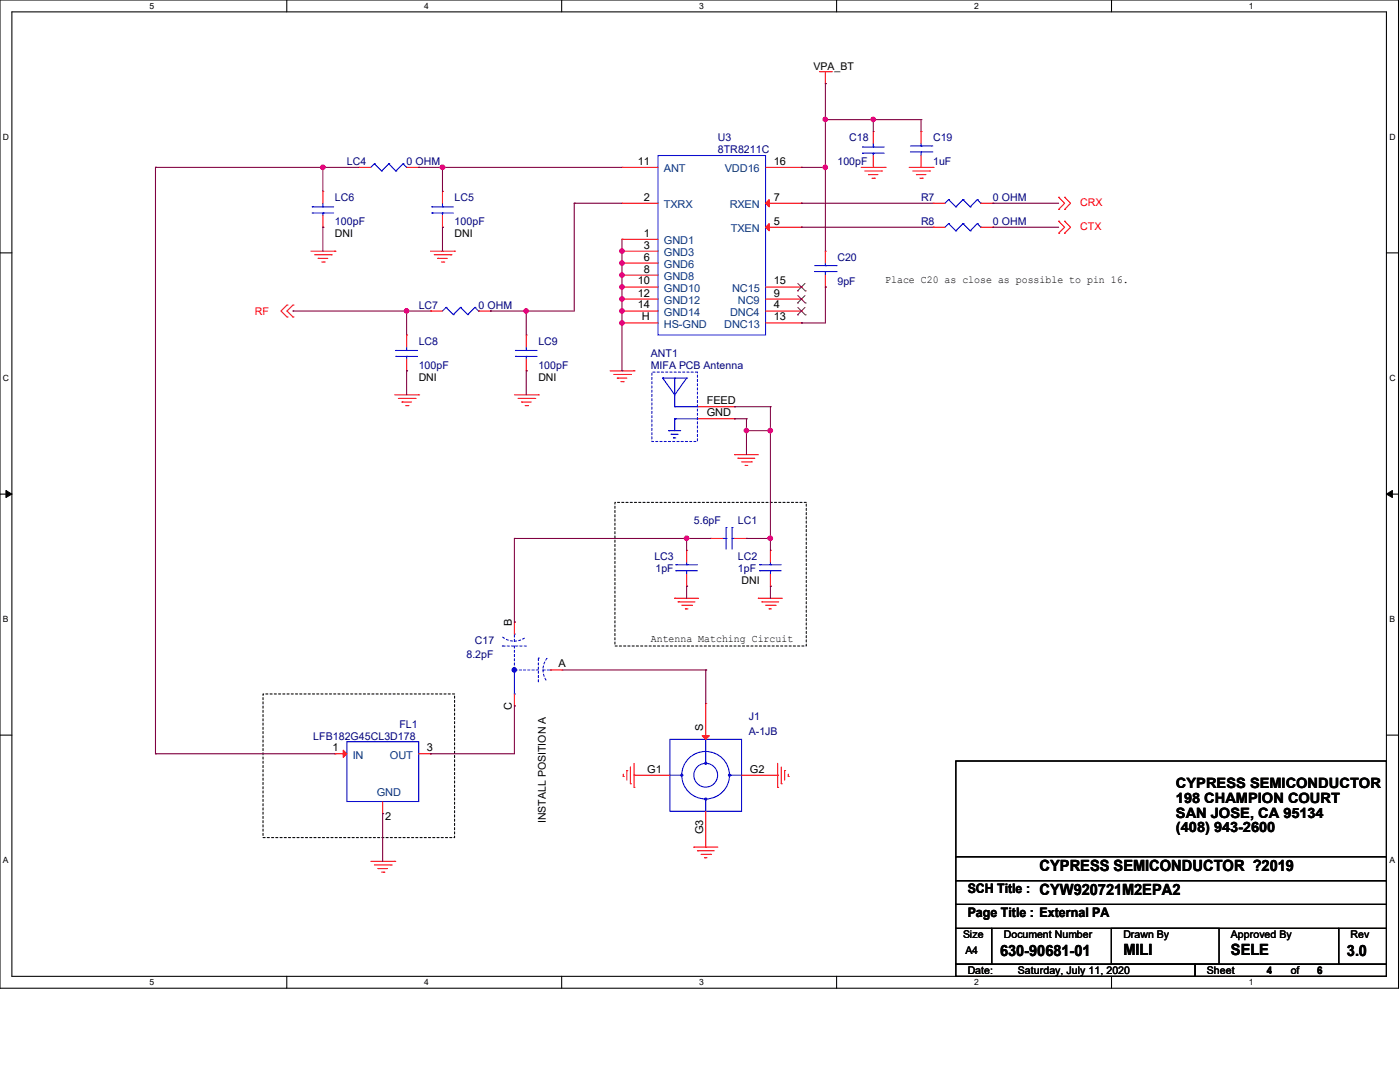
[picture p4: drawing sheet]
<svg xmlns="http://www.w3.org/2000/svg" width="279mm" height="216mm" viewBox="0 0 279 216" stroke-linecap="round" stroke-linejoin="round" font-family="sans-serif">
<path d="M0 0h279.1v197.2h-279.1zM2.4 2.4h274.3v192.4h-274.3z" fill="none" stroke="#000" stroke-width=".21"/>
<g fill="#fff">
<path d="M29.8 .3h.9v1.9h-.9z"/>
<path d="M29.8 195.1h.9v1.9h-.9z"/>
</g>
<path d="M57.2 0v2.4M57.2 194.8v2.4" fill="none" stroke="#000" stroke-width=".21"/>
<g fill="#fff">
<path d="M84.7 .3h.9v1.9h-.9z"/>
<path d="M84.7 195.1h.9v1.9h-.9z"/>
</g>
<path d="M112.1 0v2.4M112.1 194.8v2.4" fill="none" stroke="#000" stroke-width=".21"/>
<g fill="#fff">
<path d="M139.5 .3h1v1.9h-1z"/>
<path d="M139.5 195.1h1v1.9h-1z"/>
</g>
<path d="M167 0v2.4M167 194.8v2.4" fill="none" stroke="#000" stroke-width=".21"/>
<g fill="#fff">
<path d="M194.4 .3h.9v1.9h-.9z"/>
<path d="M194.4 195.1h.9v1.9h-.9z"/>
</g>
<path d="M221.8 0v2.4M221.8 194.8v2.4" fill="none" stroke="#000" stroke-width=".21"/>
<g fill="#fff">
<path d="M249.3 .3h.9v1.9h-.9z"/>
<path d="M249.3 195.1h.9v1.9h-.9z"/>
<path d="M.6 26.4h1.2v1.9h-1.2z"/>
<path d="M277.3 26.4h1.2v1.9h-1.2z"/>
<path d="M.6 74.5h1.2v1.9h-1.2z"/>
<path d="M277.3 74.5h1.2v1.9h-1.2z"/>
</g>
<path d="M0 50.5h2.4M276.7 50.5h2.4" fill="none" stroke="#000" stroke-width=".21"/>
<g fill="#fff">
<path d="M.6 122.6h1.1v1.9h-1.1z"/>
<path d="M277.3 122.6h1.1v1.9h-1.1z"/>
</g>
<path d="M0 98.6h2.4M276.7 98.6h2.4" fill="none" stroke="#000" stroke-width=".21"/>
<path d="M1.2 97.9l1.2 .7-1.2 .7zM276.7 98.6l1.2-.7v1.4z" fill="#000" stroke="#000" stroke-width=".2"/>
<g fill="#fff">
<path d="M.6 170.7h1.1v1.9h-1.1z"/>
<path d="M277.3 170.7h1.1v1.9h-1.1z"/>
</g>
<path d="M0 146.7h2.4M190.8 151.8h85.9v19.1h-85.9zM276.7 146.7h2.4M190.8 170.9h85.9v4.8h-85.9zM190.8 175.7h85.9v4.8h-85.9zM190.8 185.3h7.1v7.1h-7.1zM190.8 192.4h47.7v2.4h-47.7zM190.8 180.5h85.9v4.8h-85.9zM197.9 185.3h69.3v7.1h-69.3zM221.8 185.3h21.5v7.1h-21.5zM238.5 192.4h38.2v2.4h-38.2zM267.2 185.3h9.5v7.1h-9.5z" fill="none" stroke="#000" stroke-width=".21"/>
<path d="M122.7 100.2h38.2v28.7h-38.2zM52.5 138.5h38.2v28.6h-38.2z" fill="none" stroke="#000" stroke-width=".21" stroke-dasharray=".4 .4"/>
<g fill="none" stroke="#f00" stroke-width=".21">
<path d="M163.5 14.3h2.4M164.7 16.7h.1M164.7 14.3v2.4M165.9 14.3h.1M64.4 38.2h.1M64.4 38.2v2.4M71.6 33.4h.1M71.6 33.4h2.4M81.2 33.4h2.4M83.6 33.4h.1M88.3 38.2h.1M88.3 38.2v2.4"/>
<path d="M124.1 33.4h.1M124.1 33.4h7.2M152.8 33.4h7.1M159.9 33.4h.1M171.9 33.4h4.8M172.6 34.1h3.3M173.3 34.8h.1M173.3 34.8h1.9M174 35.6h.5M174.3 33.4h.1M174.3 26.2h.1M174.3 26.2v2.4"/>
<path d="M174.3 31v2.4M174.5 35.6h.1M175.9 34.1h.1M176.7 33.4h.1M181.4 33.4h4.8M182.2 34.1h3.3M182.9 34.8h.1M182.9 34.8h1.9M183.6 35.6h.5M183.8 26.2h.1M183.8 33.4h.1M183.8 26.2v2.4"/>
<path d="M183.8 31v2.4M184.1 35.6h.1M185.5 34.1h.1M186.2 33.4h.1M211.3 39.4h.1M211.3 39.4l1.2 1.2-1.2 1.2M212.5 39.4h.1M212.5 39.4l1.2 1.2-1.2 1.2M62.1 50.1h4.7M62.8 50.8h3.3M63.5 51.6h.1M63.5 51.6h1.9"/>
<path d="M64.2 52.3h.5M64.4 45.3h.1M64.4 43v2.3M64.7 52.3h.1M66.1 50.8h.1M66.8 50.1h.1M85.9 50.1h4.8M86.7 50.8h3.3M87.4 51.6h.1M87.4 51.6h1.9M88.1 52.3h.5M88.3 45.3h.1"/>
<path d="M88.3 43v2.3M88.6 52.3h.1M90 50.8h.1M90.7 50.1h.1M124.1 40.6h.1M124.1 47.8h.1M124.1 50.1h.1M124.1 52.5h.1M124.1 54.9h.1M124.1 57.3h.1M124.1 59.7h.1M124.1 50.1h7.2"/>
<path d="M124.1 40.6h7.2M124.1 47.8h7.2M124.1 52.5h7.2M124.1 54.9h7.2M124.1 57.3h7.2M124.1 59.7h7.2M152.8 40.6h7.1M152.8 45.3h7.1M152.8 57.3h7.1M152.8 59.7h7.1M159.9 59.7h.1M159.9 57.3h.1"/>
<path d="M159.9 45.3h.1M159.9 40.6h.1M164.7 50.1h.1M164.7 57.3h.1M164.7 50.1v2.4M164.7 54.9v2.4M186.2 40.6h.1M186.2 45.3h.1M186.2 40.6h2.4M186.2 45.3h2.4M195.7 40.6h2.5M195.7 45.3h2.5"/>
<path d="M198.2 40.6h.1M198.2 45.3h.1M211.3 41.8h.1M211.3 44.2h.1M211.3 46.5h.1M211.3 44.2l1.2 1.1-1.2 1.2M212.5 41.8h.1M212.5 44.2h.1M212.5 46.5h.1M212.5 44.2l1.2 1.1-1.2 1.2M57.3 60.9h.1M57.3 63.2h.1"/>
<path d="M57.3 60.9l-1.2 1.2 1.2 1.1M58.5 60.9h.1M58.5 63.2h.1M58.5 60.9l-1.2 1.2 1.2 1.1M78.8 78.8h4.8M79.5 79.5h3.3M81.2 74h.1M81.2 66.8h.1M81.2 66.8v2.4M81.2 71.6v2.4M82.8 79.5h.1M83.6 78.8h.1"/>
<path d="M85.9 62.1h.1M85.9 62.1h2.4M95.5 62.1h2.4M97.9 62.1h.1M102.7 78.8h4.7M103.4 79.5h3.3M105 74h.1M105 66.8h.1M105 66.8v2.4M105 71.6v2.4M106.7 79.5h.1M107.4 78.8h.1"/>
<path d="M121.8 74h4.7M122.5 74.7h3.3M123.2 75.4h.1M123.2 75.4h1.9M123.9 76.2h.5M124.1 62.1h.1M124.1 64.4h.1M124.1 62.1h7.2M124.1 64.4h7.2M124.4 76.2h.1M125.8 74.7h.1M126.5 74h.1"/>
<path d="M152.8 62.1h7.1M152.8 64.4h7.1M159.9 64.4h.1M159.9 62.1h.1M80.2 80.2h.1M80.2 80.2h1.9M80.9 80.9h.5M81.4 80.9h.1M104.1 80.2h.1M104.1 80.2h1.9M104.8 80.9h.5M105.3 80.9h.1"/>
<path d="M139.4 83.6h7.2M139.4 81.2h7.2M146.6 90.7h.1M146.6 83.6h.1M146.6 81.2h.1M146.6 90.7h4.7M147.3 91.4h.1M147.3 91.4h3.3M148 92.2h1.9M148.7 92.9h.1M148.7 92.9h.5M149.9 92.2h.1"/>
<path d="M134.7 119.4h.1M134.7 119.4h4.7M137 109.8h.1M137 117h.1M137 109.8v2.4M137 114.6v2.4M141.8 107.4h.1M141.8 107.4h2.4M146.6 107.4h2.4M149 107.4h.1M151.3 119.4h.1M151.3 119.4h4.8"/>
<path d="M153.8 109.8h.1M153.8 117h.1M153.8 109.8v2.4M153.8 114.6v2.4M102.7 124.1h.1M102.7 124.1v2.4M102.7 138.5v2.3M109.8 133.7h2.4M112.2 133.7h.1M135.3 120.1h.1M135.3 120.1h3.4M136.1 120.8h1.9"/>
<path d="M136.8 121.5h.1M136.8 121.5h.5M138 120.8h.1M152.1 120.1h.1M152.1 120.1h3.3M152.8 120.8h1.9M153.5 121.5h.1M153.5 121.5h.5M154.7 120.8h.1M66.8 150.4h.1M66.8 150.4h2.4M76.4 159.9v2.4"/>
<path d="M83.6 150.4h2.3M85.9 150.4h.1M102.7 140.8h.1M124.4 154.9h.1M124.4 154.5v.4M125.1 153.8h.1M125.1 153.8v1.9M125.8 156.4h.1M125.8 153v3.4M126.5 157.1h.1M126.5 154.7h.1M126.5 152.3v4.8"/>
<path d="M126.5 154.7h7.2M140.8 140.4h.1M140.8 140.4v7.1M148 154.7h7.2M155.2 157.1h.1M155.2 154.7h.1M155.2 152.3v4.8M155.9 156.4h.1M155.9 153v3.4M156.6 153.8h.1M156.6 153.8v1.9M157.3 154.9h.1"/>
<path d="M157.3 154.5v.4M74 171.9h4.8M74.7 172.6h3.4M75.4 173.3h.1M75.4 173.3h1.9M76.2 174h.4M76.4 162.3h.1M76.6 174h.1M78.1 172.6h.1M78.8 171.9h.1M138.5 169h.1M138.5 169h4.8"/>
<path d="M139.2 169.8h.1M139.2 169.8h3.3M139.9 170.5h1.9M140.6 171.2h.1M140.6 171.2h.5M140.8 169h.1M140.8 161.9v7.1M141.8 170.5h.1"/>
</g>
<g fill="none" stroke="#00f" stroke-width=".21">
<path d="M74.7 32.7h.1M74.7 32.7l-.7 .7M74.7 32.7l1.5 1.4M76.2 34.1h.1M77.6 32.7h.1M77.6 32.7l-1.4 1.4M77.6 32.7l1.4 1.4M79 34.1h.1M80.4 32.7h.1M80.4 32.7l-1.4 1.4M80.4 32.7l.8 .7M81.2 33.4h.1"/>
<path d="M131.3 31h21.5v35.8h-21.5zM172.1 29.3h.1M172.1 30.6h.1M172.1 29.3h4.3M172.1 30.6h4.3M174.3 30.6h.1M174.3 29.3h.1M174.3 28.6v.7M174.3 30.6v.4M181.7 30.3h4.3M181.7 29.1h4.3M183.8 29.1h.1"/>
<path d="M183.8 30.3h.1M183.8 28.6v.5M183.8 30.3v.7M186 30.3h.1M186 29.1h.1M189.3 39.8h.1M189.3 39.8l-.7 .8M189.3 39.8l1.5 1.5M192.2 39.8h.1M192.2 39.8l-1.4 1.5M192.2 39.8l1.4 1.5M195 39.8h.1"/>
<path d="M195 39.8l-1.4 1.5M195 39.8l.7 .8M62.3 41.3h.1M62.3 42.5h.1M62.3 41.3h4.3M62.3 42.5h4.3M64.4 42.5h.1M64.4 41.3h.1M64.4 40.6v.7M64.4 42.5v.5M86.2 41.3h.1M86.2 42.5h.1"/>
<path d="M86.2 41.3h4.3M86.2 42.5h4.3M88.3 42.5h.1M88.3 41.3h.1M88.3 40.6v.7M88.3 42.5v.5M162.6 54.2h4.3M162.6 53h4.3M164.7 53h.1M164.7 54.2h.1M164.7 52.5v.5M164.7 54.2v.7"/>
<path d="M166.9 54.2h.1M166.9 53h.1M189.3 44.6h.1M189.3 44.6l-.7 .7M189.3 44.6l1.5 1.5M190.8 41.3h.1M190.8 46.1h.1M192.2 44.6h.1M192.2 44.6l-1.4 1.5M192.2 44.6l1.4 1.5M193.6 41.3h.1M193.6 46.1h.1"/>
<path d="M195 44.6h.1M195 44.6l-1.4 1.5M195 44.6l.7 .7M195.7 40.6h.1M195.7 45.3h.1M79 69.9h.1M79 71.1h.1M79 69.9h4.3M79 71.1h4.3M81.2 71.1h.1M81.2 69.9h.1M81.2 69.2v.7"/>
<path d="M81.2 71.1v.5M89 61.3h.1M89 61.3l-.7 .8M89 61.3l1.5 1.5M90.5 62.8h.1M91.9 61.3h.1M91.9 61.3l-1.4 1.5M91.9 61.3l1.4 1.5M93.3 62.8h.1M94.8 61.3h.1M94.8 61.3l-1.5 1.5M94.8 61.3l.7 .8"/>
<path d="M95.5 62.1h.1M102.9 69.9h.1M102.9 71.1h.1M102.9 69.9h4.3M102.9 71.1h4.3M105 71.1h.1M105 69.9h.1M105 69.2v.7M105 71.1v.5M132.2 75.4h.1M132.2 75.4h4.8M132.2 75.4l2.5 3.4 2.3-3.4"/>
<path d="M134.7 75.4h.1M134.7 75.4v5.8M137 75.4h.1M133.4 85.9h.1M133.4 85.9h2.4M133.9 86.7h.1M133.9 86.7h1.4M134.4 87.4h.1M134.4 87.4h.5M134.7 83.6h.1M134.7 81.2h.1M134.7 83.6h4.7"/>
<path d="M134.7 83.6v2.3M134.7 81.2h4.7M134.9 113.9h.1M134.9 112.7h.1M134.9 113.9h4.3M134.9 112.7h4.3M137 112.7h.1M137 113.9h.1M137 112.2v.5M137 113.9v.7M144.2 107.4h.7M144.9 105.3h.1"/>
<path d="M144.9 107.4h.1M144.9 105.3v4.3M146.1 107.4h.1M146.1 105.3h.1M146.1 107.4h.5M146.1 105.3v4.3M151.6 113.9h.1M151.6 112.7h.1M151.6 113.9h4.3M151.6 112.7h4.3M153.8 112.7h.1M153.8 113.9h.1"/>
<path d="M153.8 112.2v.5M153.8 113.9v.7M102.7 138.5h.1M102.7 133.7v4.8M69.2 148h14.4v11.9h-14.4zM133.7 147.5h14.3v14.4h-14.3zM133.7 154.7h2.4M136.1 154.7h.1M140.8 152.3h.1M140.8 159.5h.1M140.8 147.5v4.8M140.8 159.5v2.4"/>
<path d="M145.6 154.7h.1M145.6 154.7h2.4"/>
<circle cx="140.8" cy="154.7" r="4.8"/>
<circle cx="140.8" cy="154.7" r="2.37"/>
</g>
<g fill="#f00" stroke="#f00" stroke-width=".21">
<path d="M68.5 149.7l.7 .7-.7 .7z"/>
<path d="M140.1 146.8h1.5l-.8 .7z"/>
<path d="M153.5 44.6v1.5l-.7-.8z"/>
<path d="M153.5 39.8v1.5l-.7-.7z"/>
</g>
<g fill="none" stroke="#00f" stroke-width=".21" stroke-dasharray=".4">
<path d="M100.2 128.9h.1M100.3 127.1l1.4 .7 1 .1M102.7 133.7h.1M102.7 128.9v4.8M102.7 128v-1.5M102.7 126.5h.1M102.7 127.9l1.4-.3 .8-.5M105 128.9h-4.8M107.4 133.7h-4.7M107.4 136.1v-4.8M107.4 131.3h.1M108.4 133.7h1.4"/>
<path d="M108.4 133.7l.1 1 .7 1.3M109.2 131.4l-.7 1.3-.1 1M109.8 133.7h.1"/>
</g>
<g fill="#00f" stroke="#00f" stroke-width=".21">
<circle cx="102.6" cy="133.7" r=".44"/>
<circle cx="145.6" cy="154.7" r=".22"/>
<circle cx="136.1" cy="154.7" r=".21"/>
<circle cx="140.8" cy="152.3" r=".21"/>
<circle cx="140.8" cy="159.4" r=".21"/>
</g>
<path d="M130.1 74.3h9.1v13.8h-9.1z" fill="none" stroke="#00f" stroke-width=".21" stroke-dasharray=".4 .4"/>
<path d="M159.2 58h.1M159.2 59l1.5 1.5M159.2 56.6l1.5 1.4M160.7 59l-1.5 1.5M160.7 56.6l-1.5 1.4M160.7 58h.1M159.2 60.5h.1M159.2 62.8h.1M159.2 61.3l1.5 1.5M160.7 61.3l-1.5 1.5M160.7 60.5h.1M160.7 62.8h.1" fill="none" stroke="#804000" stroke-width=".2"/>
<g fill="none" stroke="#800040" stroke-width=".21">
<path d="M164.7 16.7h.1M164.7 16.7v33.4M31 33.4h.1M31 33.4h40.6M31 33.4v117M64.4 33.4h.1M64.4 33.4v4.8M83.6 33.4h.1M83.6 33.4h40.5M88.3 33.4h.1M88.3 33.4v4.8M159.9 33.4h.1"/>
<path d="M159.9 33.4h4.8M164.7 23.9h.1M164.7 33.4h.1M164.7 23.9h19.1M174.3 23.9h.1M174.3 23.9v2.3M183.8 23.9h.1M183.8 23.9v2.3M64.4 45.3h.1M64.4 45.3v4.8M88.3 45.3h.1M88.3 45.3v4.8"/>
<path d="M114.6 40.6h.1M114.6 40.6h9.5M114.6 40.6v21.5h-16.7M124.1 50.1h.1M124.1 52.5h.1M124.1 54.9h.1M124.1 57.3h.1M124.1 59.7h.1M124.1 47.8v26.2M159.9 40.6h.1M159.9 45.3h.1M159.9 40.6h26.3"/>
<path d="M159.9 45.3h26.3M164.7 57.3h.1M164.7 57.3v7.1h-4.8M198.2 45.3h.1M198.2 40.6h.1M198.2 40.6h13.1M198.2 45.3h13.1M58.5 62.1h.1M58.5 62.1h27.4M81.2 62.1h.1M81.2 74h.1M81.2 62.1v4.7"/>
<path d="M81.2 74v4.8M97.9 62.1h.1M105 62.1h.1M105 74h.1M105 62.1v4.7M105 74v4.8M124.1 62.1h.1M124.1 64.4h.1M124.1 74h.1M159.9 64.4h.1M146.6 81.2h.1M146.6 83.6h.1"/>
<path d="M146.6 81.2h7.2M146.6 83.6h2.4M149 83.6h.1M149 85.9h.1M149 83.6v7.1M149 85.9h4.8M153.8 81.2h.1M153.8 85.9h.1M153.8 81.2v28.6M102.7 107.4h.1M102.7 107.4h39.1M102.7 107.4v16.7"/>
<path d="M137 107.4h.1M137 117h.1M137 107.4v2.4M137 117v2.4M149 107.4h.1M149 107.4h4.8M153.8 107.4h.1M153.8 117h.1M153.8 117v2.4M102.7 124.1h.1M112.2 133.7h28.6M140.8 133.7h.1"/>
<path d="M140.8 133.7v6.7M31 150.4h.1M31 150.4h35.8M85.9 150.4h.1M102.7 140.8h.1M102.7 140.8v9.6h-16.8M76.4 162.3h.1M76.4 162.3v9.6"/>
</g>
<g fill="#f0f" stroke="#f0f" stroke-width=".21">
<circle cx="88.3" cy="33.4" r=".46"/>
<circle cx="64.4" cy="33.4" r=".46"/>
<circle cx="164.7" cy="33.4" r=".44"/>
<circle cx="164.7" cy="23.8" r=".44"/>
<circle cx="174.3" cy="23.8" r=".44"/>
<circle cx="105" cy="62" r=".44"/>
<circle cx="81.1" cy="62" r=".44"/>
<circle cx="148.9" cy="85.9" r=".44"/>
<circle cx="153.7" cy="107.4" r=".46"/>
<circle cx="153.7" cy="85.9" r=".46"/>
<circle cx="137" cy="107.4" r=".44"/>
<circle cx="124.1" cy="50.1" r=".46"/>
<circle cx="124.1" cy="52.5" r=".46"/>
<circle cx="124.1" cy="54.9" r=".46"/>
<circle cx="124.1" cy="57.3" r=".46"/>
<circle cx="124.1" cy="59.6" r=".46"/>
<circle cx="124.1" cy="62" r=".46"/>
<circle cx="124.1" cy="64.4" r=".46"/>
</g>
<g font-size="3.1">
<text x="207.5" y="173.8">CYPRESS SEMICONDUCTOR ?2019</text>
<text x="207.5" y="178.6">CYW920721M2EPA2</text>
<text x="199.6" y="190.8">630-90681-01</text>
<text x="224.2" y="190.5">MILI</text>
<text x="245.7" y="190.5">SELE</text>
<text x="268.8" y="190.8">3.0</text>
</g>
<g font-size="2.8">
<text x="234.7" y="157.3">CYPRESS SEMICONDUCTOR</text>
<text x="234.7" y="160.2">198 CHAMPION COURT</text>
<text x="234.7" y="163.2">SAN JOSE, CA 95134</text>
<text x="234.7" y="166.1">(408) 943-2600</text>
</g>
<g font-size="2.6">
<text x="193.1" y="178.1">SCH Title :</text>
<text x="193.1" y="182.9">Page Title : External PA</text>
</g>
<g font-size="2.2">
<text x="127.3" y="32.9">11</text>
<text x="154.4" y="32.9">16</text>
<text x="128.5" y="40">2</text>
<text x="154.4" y="40">7</text>
<text x="128.5" y="47.2">1</text>
<text x="154.4" y="44.8">5</text>
<text x="128.5" y="49.6">3</text>
<text x="128.5" y="52">6</text>
<text x="127.3" y="56.8">10</text>
<text x="127.3" y="59.2">12</text>
<text x="128.5" y="54.4">8</text>
<text x="154.4" y="59.2">9</text>
<text x="154.4" y="56.8">15</text>
<text x="127.3" y="61.6">14</text>
<text x="128.1" y="63.9">H</text>
<text x="154.4" y="63.9">13</text>
<text x="154.4" y="61.6">4</text>
<text x="141.1" y="83.1">GND</text>
<text x="141.1" y="80.6">FEED</text>
<text x="102.1" y="124.9" transform="rotate(-90 102.1 124.9)">B</text>
<text x="111.5" y="133.2">A</text>
<text x="102.1" y="141.7" transform="rotate(-90 102.1 141.7)">C</text>
<text x="66.4" y="149.9">1</text>
<text x="85.2" y="149.9">3</text>
<text x="140.3" y="145.9" transform="rotate(-90 140.3 145.9)">S</text>
<text x="129.2" y="154.2">G1</text>
<text x="149.6" y="154.2">G2</text>
<text x="76.9" y="163.6">2</text>
<text x="140.3" y="166.5" transform="rotate(-90 140.3 166.5)">G3</text>
</g>
<g font-size="2.2" fill="#004080">
<text x="132.5" y="34.4">ANT</text>
<text x="144.7" y="34.4">VDD16</text>
<text x="132.5" y="41.6">TXRX</text>
<text x="145.6" y="41.6">RXEN</text>
<text x="145.9" y="46.4">TXEN</text>
<text x="132.5" y="48.8">GND1</text>
<text x="132.5" y="51.1">GND3</text>
<text x="132.5" y="53.5">GND6</text>
<text x="132.5" y="55.9">GND8</text>
<text x="132.5" y="58.3">GND10</text>
<text x="146.1" y="58.3">NC15</text>
<text x="132.5" y="60.7">GND12</text>
<text x="132.5" y="63.1">GND14</text>
<text x="132.5" y="65.4">HS-GND</text>
<text x="144.5" y="65.4">DNC13</text>
<text x="145.7" y="63.1">DNC4</text>
<text x="147.3" y="60.7">NC9</text>
<text x="70.4" y="151.4">IN</text>
<text x="77.8" y="151.4">OUT</text>
<text x="75.2" y="158.7">GND</text>
</g>
<g font-size="2.1">
<text x="162.3" y="13.9">VPA_BT</text>
<text x="66.8" y="47.3">DNI</text>
<text x="90.7" y="47.3">DNI</text>
<text x="176.7" y="56.6">Place C20 as close as possible to pin 16.</text>
<text x="83.6" y="75.9">DNI</text>
<text x="107.4" y="75.9">DNI</text>
<text x="148" y="116.5">DNI</text>
<text x="129.9" y="128.2">Antenna Matching Circuit</text>
<text x="108.9" y="164.3" transform="rotate(-90 108.9 164.3)">INSTALL POSITION A</text>
<text x="192.2" y="187.2">Size</text>
<text x="192.7" y="190.3">A4</text>
<text x="200.3" y="187.2">Document Number</text>
<text x="224.2" y="187.2">Drawn By</text>
<text x="245.7" y="187.2">Approved By</text>
<text x="269.5" y="187.2">Rev</text>
<text x="193.1" y="194.4">Date:</text>
<text x="203.2" y="194.4">Saturday, July 11, 2020</text>
<text x="240.9" y="194.4">Sheet</text>
<text x="252.8" y="194.4">4</text>
<text x="257.6" y="194.4">of</text>
<text x="262.9" y="194.4">6</text>
</g>
<g font-size="2.1" fill="#000080">
<text x="143.3" y="28.2">U3</text>
<text x="169.5" y="28.2">C18</text>
<text x="186.2" y="28.2">C19</text>
<text x="69.2" y="33">LC4</text>
<text x="81.2" y="33">0 OHM</text>
<text x="143.3" y="30.6">8TR8211C</text>
<text x="167.1" y="33">100pF</text>
<text x="186.2" y="33">1uF</text>
<text x="66.8" y="40.1">LC6</text>
<text x="90.7" y="40.1">LC5</text>
<text x="183.8" y="40.1">R7</text>
<text x="198.2" y="40.1">0 OHM</text>
<text x="66.8" y="44.9">100pF</text>
<text x="90.7" y="44.9">100pF</text>
<text x="183.8" y="44.9">R8</text>
<text x="198.2" y="44.9">0 OHM</text>
<text x="167.1" y="52.1">C20</text>
<text x="167.1" y="56.9">9pF</text>
<text x="83.6" y="61.6">LC7</text>
<text x="95.5" y="61.6">0 OHM</text>
<text x="83.6" y="68.8">LC8</text>
<text x="107.4" y="68.8">LC9</text>
<text x="129.9" y="71.2">ANT1</text>
<text x="83.6" y="73.6">100pF</text>
<text x="107.4" y="73.6">100pF</text>
<text x="129.9" y="73.6">MIFA PCB Antenna</text>
<text x="138.5" y="104.6">5.6pF</text>
<text x="147.3" y="104.6">LC1</text>
<text x="130.6" y="111.8">LC3</text>
<text x="147.3" y="111.8">LC2</text>
<text x="130.8" y="114.1">1pF</text>
<text x="147.3" y="114.1">1pF</text>
<text x="93.1" y="131.3">8.2pF</text>
<text x="94.8" y="128.5">C17</text>
<text x="149.4" y="143.8">J1</text>
<text x="62.5" y="147.6">LFB182G45CL3D178</text>
<text x="79.7" y="145.2">FL1</text>
<text x="149.4" y="146.6">A-1JB</text>
</g>
<g font-size="2.1" fill="#f00">
<text x="215.6" y="41.1">CRX</text>
<text x="215.6" y="45.8">CTX</text>
<text x="50.8" y="62.8">RF</text>
</g>
<g font-size="1.7">
<text x="29.8" y="1.8">5</text>
<text x="84.7" y="1.8">4</text>
<text x="139.5" y="1.8">3</text>
<text x="194.4" y="1.8">2</text>
<text x="249.3" y="1.8">1</text>
<text x=".6" y="27.9">D</text>
<text x="277.3" y="27.9">D</text>
<text x=".6" y="76">C</text>
<text x="277.3" y="76">C</text>
<text x=".6" y="124.2">B</text>
<text x="277.3" y="124.2">B</text>
<text x=".6" y="172.3">A</text>
<text x="277.3" y="172.3">A</text>
<text x="29.8" y="196.6">5</text>
<text x="84.7" y="196.6">4</text>
<text x="139.5" y="196.6">3</text>
<text x="194.4" y="196.6">2</text>
<text x="249.3" y="196.6">1</text>
</g>
</svg>
